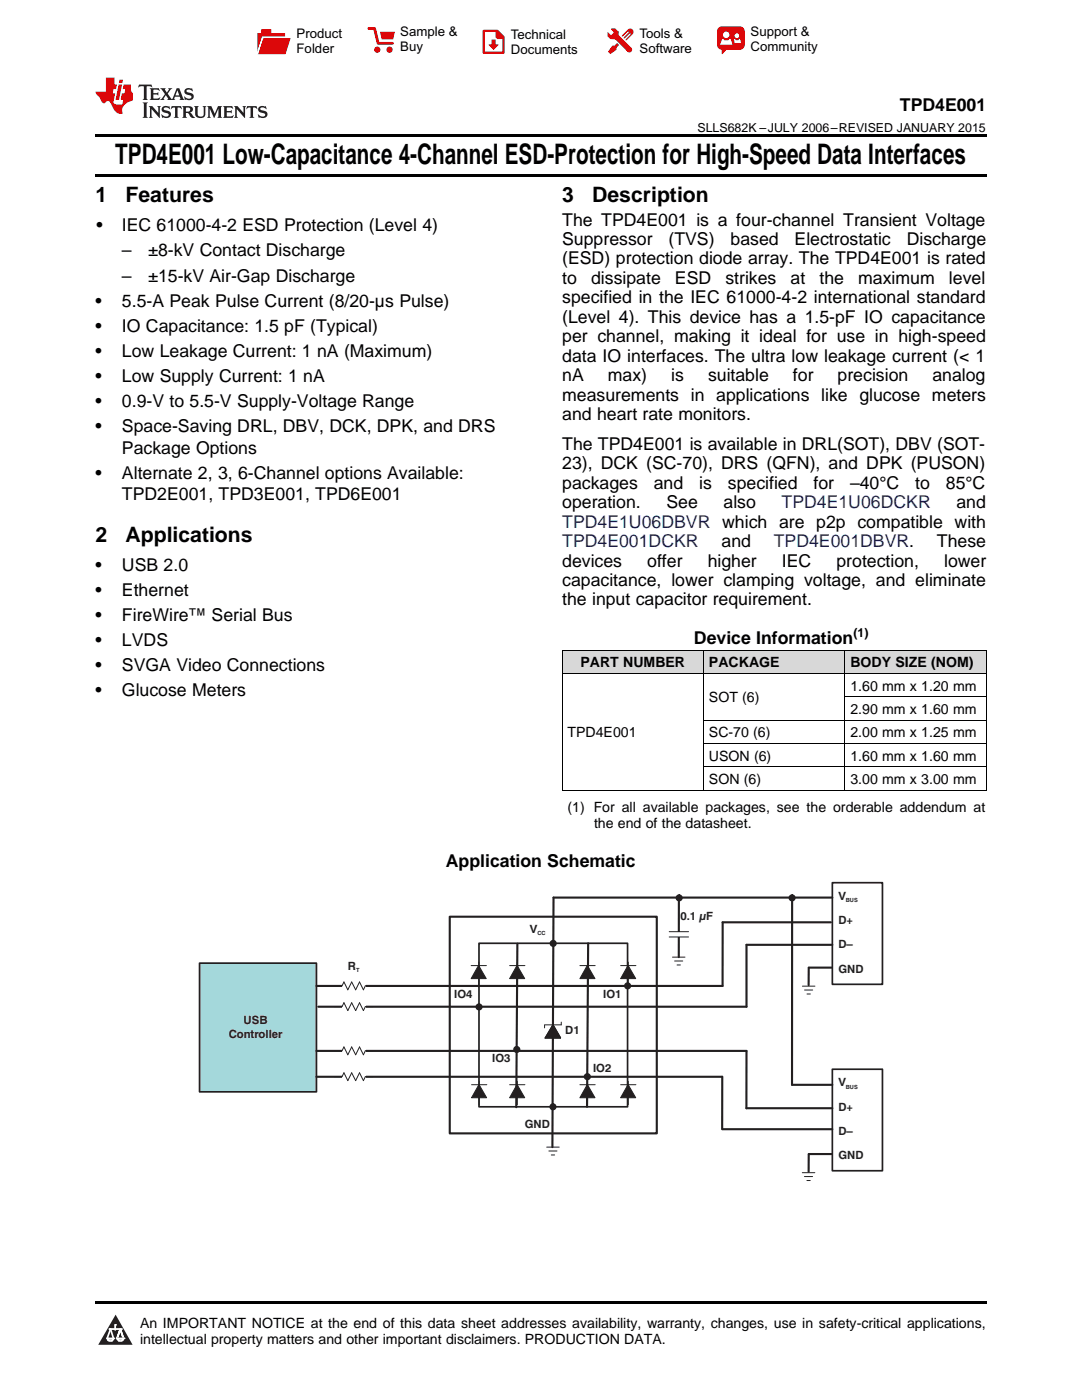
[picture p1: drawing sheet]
<svg xmlns="http://www.w3.org/2000/svg" width="216mm" height="279mm" viewBox="0 0 216 279" stroke-linecap="round" stroke-linejoin="round" font-family="sans-serif">
<g fill="#d8d8d8">
<path d="M112.2 129.8h28.2v4.7h-28.2z"/>
<path d="M140.4 129.8h28.2v4.7h-28.2z"/>
<path d="M168.6 129.8h28.2v4.7h-28.2z"/>
</g>
<path d="M23.1 262.4l3.4 6h-6.9z" fill="#231f20"/>
<path d="M21.4 267.1h1.2l-.3 .5h-.3a.55 .55 0 0 1-.6-.5z" fill-rule="evenodd" fill="#fff"/>
<path d="M21.4 267.1h1.2l-.3 .5h-.3a.55 .55 0 0 1-.6-.5z" fill="none" stroke="#231f20" stroke-width=".34"/>
<path d="M21.4 267.1l1.2 .1-.3 .4h-.5z" fill="none" stroke="#fff" stroke-width=".34"/>
<path d="M23 265.3h.1" fill="none" stroke="#fff" stroke-width=".34"/>
<path d="M23 264.4v.9z" fill="#fff"/>
<path d="M23 264.4v.9z" fill="none" stroke="#fff" stroke-width=".34"/>
<circle cx="23" cy="264.4" r=".17" fill="#fff"/>
<path d="M21.9 265.2h.1" fill="none" stroke="#fff" stroke-width=".34"/>
<path d="M21.9 265.2h2.3z" fill="#fff"/>
<path d="M21.9 265.2h2.3z" fill="none" stroke="#fff" stroke-width=".34"/>
<circle cx="24.2" cy="265.2" r=".17" fill="#fff"/>
<path d="M23.3 267.1h.1" fill="none" stroke="#fff" stroke-width=".34"/>
<path d="M24 265.2l-.7 1.9z" fill="#fff"/>
<path d="M24 265.2l-.7 1.9z" fill="none" stroke="#fff" stroke-width=".34"/>
<path d="M24 265.2l.7 1.9z" fill="#fff"/>
<path d="M24 265.2l.7 1.9z" fill="none" stroke="#fff" stroke-width=".34"/>
<path d="M24.6 267.1h.1" fill="none" stroke="#fff" stroke-width=".34"/>
<circle cx="21.4" cy="267.1" r=".17" fill="#fff"/>
<path d="M22.1 265.2l-.7 1.9z" fill="#fff"/>
<path d="M22.1 265.2l-.7 1.9z" fill="none" stroke="#fff" stroke-width=".34"/>
<path d="M22.1 265.2l.5 1.9z" fill="#fff"/>
<path d="M22.1 265.2l.5 1.9z" fill="none" stroke="#fff" stroke-width=".34"/>
<circle cx="22.6" cy="267.1" r=".17" fill="#fff"/>
<path d="M23.4 267.1h1.3a.65 .65 0 0 1-.7 .5 .65 .65 0 0 1-.6-.5z" fill-rule="evenodd" fill="#fff"/>
<path d="M23.4 267.1h1.3a.65 .65 0 0 1-.7 .5 .65 .65 0 0 1-.6-.5z" fill="none" stroke="#231f20" stroke-width=".34"/>
<path d="M23.4 267.1h1.3l-.4 .5h-.6z" fill="none" stroke="#fff" stroke-width=".34"/>
<path d="M23.3 267.1h.1" fill="none" stroke="#fff" stroke-width=".34"/>
<circle cx="24.7" cy="267.1" r=".17" fill="#fff"/>
<path d="M19 259.7h177.8v.5h-177.8z" fill="#000"/>
<path d="M89.7 182.9h41.4v43.3h-41.4z" fill="none" stroke="#231f20" stroke-width=".42"/>
<path d="M95.6 188.3h29.6v32.6h-29.6z" fill="none" stroke="#231f20" stroke-width=".34"/>
<path d="M39.8 192.2h23.3v25.7h-23.3z" fill-rule="evenodd" fill="#a4d8db"/>
<path d="M39.8 192.2h23.3v25.7h-23.3z" fill="none" stroke="#231f20" stroke-width=".34"/>
<path d="M134.2 191h2.5M134.6 191.8h1.6M135.1 192.6h.7M109.1 228.9h2.5M109.5 229.7h1.6M110 230.5h.7" fill="none" stroke="#231f20" stroke-width=".2"/>
<path d="M110.3 204.4l1.6 2.7h-3.1z" fill="#231f20"/>
<path d="M108.7 204.6v.5M110.3 204.5l1.6 2.7h-3.1zM110.3 203.5v4.1M110.3 204.4l1.6 2.7h-3.1zM112 204v.5h-3.3" fill="none" stroke="#231f20" stroke-width=".2"/>
<path d="M95.6 216.4l1.5 2.7h-3z" fill="#231f20"/>
<path d="M94.1 216.5h3M95.6 216.4l1.5 2.7h-3zM95.6 215.8v4.7" fill="none" stroke="#231f20" stroke-width=".2"/>
<path d="M95.5 192.7l1.5 2.6h-3z" fill="#231f20"/>
<path d="M94 192.7h3.1M95.5 192.7l1.5 2.6h-3zM95.5 192v4.7" fill="none" stroke="#231f20" stroke-width=".2"/>
<path d="M125.3 216.4l1.5 2.7h-3z" fill="#231f20"/>
<path d="M123.8 216.5h3.1M125.3 216.4l1.5 2.7h-3zM125.4 215.8v4.7" fill="none" stroke="#231f20" stroke-width=".2"/>
<path d="M117.2 216.4l1.5 2.7h-3z" fill="#231f20"/>
<path d="M115.7 216.5h3.1M117.2 216.4l1.5 2.7h-3zM117.2 215.8v4.7" fill="none" stroke="#231f20" stroke-width=".2"/>
<path d="M103.2 216.4l1.5 2.7h-3z" fill="#231f20"/>
<path d="M101.7 216.5h3M103.2 216.4l1.5 2.7h-3zM103.2 215.8v4.7" fill="none" stroke="#231f20" stroke-width=".2"/>
<path d="M125.3 192.7l1.5 2.6h-3z" fill="#231f20"/>
<path d="M123.8 192.7h3.1M125.3 192.7l1.5 2.6h-3zM125.4 192v4.7" fill="none" stroke="#231f20" stroke-width=".2"/>
<path d="M117.2 192.7l1.5 2.6h-3z" fill="#231f20"/>
<path d="M115.7 192.7h3.1M117.2 192.7l1.5 2.6h-3zM117.2 192v4.7" fill="none" stroke="#231f20" stroke-width=".2"/>
<path d="M103.2 192.7l1.5 2.6h-3z" fill="#231f20"/>
<path d="M101.7 192.7h3M103.2 192.7l1.5 2.6h-3zM103.2 192v4.7M160.1 196.8h2.5M160.5 197.6h1.7M161 198.4h.7M160.1 234h2.5M160.5 234.8h1.6M161 235.6h.7" fill="none" stroke="#231f20" stroke-width=".2"/>
<g fill="none" stroke="#231f20" stroke-width=".42">
<path d="M135.5 179.2l-.1 11.8M158.1 179.1l-.1 37.4h8.1M166.1 179.1h-55.7l-.2 49.8M103.2 188.3l-.2 32.7M117.4 188.3l-.3 32.6M144.2 184.1h21.6M144.2 184.1v12.7h-81.1M161.4 193.1v3.5M161.4 193.1h4.6M166.1 188.6h-17.1v12.3h-85.5M63.1 214.9h81v10.5M63.1 209.7h85.9"/>
<path d="M149 209.8l-.1 11.4h17.2M144.2 225.4h21.9M165.9 230.3h-4.5v3.5"/>
</g>
<path d="M166.1 176.2h10v20.2h-10zM166.1 213.4h10v20.2h-10z" fill="none" stroke="#231f20" stroke-width=".34"/>
<circle cx="110.3" cy="220.9" r=".57" fill="#231f20"/>
<circle cx="110.3" cy="220.9" r=".57" fill="none" stroke="#231f20" stroke-width=".27"/>
<circle cx="117.2" cy="214.9" r=".58" fill="#231f20"/>
<circle cx="117.2" cy="214.9" r=".58" fill="none" stroke="#231f20" stroke-width=".27"/>
<circle cx="125.2" cy="196.8" r=".57" fill="#231f20"/>
<circle cx="125.2" cy="196.8" r=".57" fill="none" stroke="#231f20" stroke-width=".27"/>
<circle cx="103.1" cy="209.5" r=".58" fill="#231f20"/>
<circle cx="103.1" cy="209.5" r=".58" fill="none" stroke="#231f20" stroke-width=".27"/>
<circle cx="110.4" cy="188.3" r=".57" fill="#231f20"/>
<circle cx="110.4" cy="188.3" r=".57" fill="none" stroke="#231f20" stroke-width=".27"/>
<circle cx="95.6" cy="201" r=".57" fill="#231f20"/>
<circle cx="95.6" cy="201" r=".57" fill="none" stroke="#231f20" stroke-width=".27"/>
<circle cx="117.3" cy="194.4" r=".57" fill="#231f20"/>
<circle cx="117.3" cy="194.4" r=".57" fill="none" stroke="#231f20" stroke-width=".27"/>
<circle cx="135.5" cy="179.2" r=".57" fill="#231f20"/>
<circle cx="135.5" cy="179.2" r=".57" fill="none" stroke="#231f20" stroke-width=".27"/>
<circle cx="158.1" cy="179.2" r=".57" fill="#231f20"/>
<circle cx="158.1" cy="179.2" r=".57" fill="none" stroke="#231f20" stroke-width=".27"/>
<path d="M68.2 196h4.7v1.6h-4.7z" fill-rule="evenodd" fill="#fff"/>
<path d="M66.7 196.7h1.5l.4-.7 .8 1.5 .8-1.5 .8 1.5 .7-1.5 .8 1.5 .4-.8h1.5" fill="none" stroke="#231f20" stroke-width=".2"/>
<path d="M68.2 209h4.7v1.5h-4.7z" fill-rule="evenodd" fill="#fff"/>
<path d="M66.7 209.7h1.5l.4-.8 .8 1.6 .8-1.6 .8 1.6 .7-1.6 .8 1.6 .4-.8h1.5" fill="none" stroke="#231f20" stroke-width=".2"/>
<path d="M68.2 200.2h4.7v1.5h-4.7z" fill-rule="evenodd" fill="#fff"/>
<path d="M66.7 200.9h1.5l.4-.8 .8 1.6 .8-1.6 .8 1.6 .7-1.6 .8 1.6 .4-.8h1.5" fill="none" stroke="#231f20" stroke-width=".2"/>
<path d="M68.2 214.1h4.7v1.6h-4.7z" fill-rule="evenodd" fill="#fff"/>
<path d="M66.7 214.9h1.5l.4-.8 .8 1.6 .8-1.6 .8 1.6 .7-1.6 .8 1.6 .4-.8h1.5" fill="none" stroke="#231f20" stroke-width=".2"/>
<path d="M134.3 185.9h2.2v1h-2.2z" fill-rule="evenodd" fill="#fff"/>
<path d="M133.5 185.9h3.9M133.5 187h3.9" fill="none" stroke="#231f20" stroke-width=".2"/>
<path d="M112.2 134.4h84.6M112.2 129.8h84.6M112.2 129.8v28M140.4 129.8v28M168.6 129.8v28M168.6 139.1h28.2M196.8 129.8v28M112.2 157.7h84.6M140.4 153.1h56.4M140.4 148.4h56.4M140.4 143.7h56.4" fill="none" stroke="#000" stroke-width=".2"/>
<path d="M19 34.8h177.8v.5h-177.8zM19 26.8h177.8v.6h-177.8zM112.2 157.7l.1 .1zM168.5 157.7l.1 .1zM196.7 157.7l.1 .1z" fill="#000"/>
<path d="M27.7 16.9l-.1 .6 .6-.3h.5v.2v2.2l-.2 .4h1l-.2-.4v-2.2v-.2h.5l.6 .3-.2-.6zM29.9 17.6l.2 .4v1.6l-.2 .4h1.9l.1-.6a1.09 1.09 0 0 1-1.3 .1v-.6h.6l.4 .2v-.7l-.2 .2h-.8v-.6l.2-.1a1.01 1.01 0 0 1 1 .3l-.1-.6zM32 17.6l.9 1.2-1 1.2h.9l-.2-.3 .5-.7 .5 .7-.3 .3h1.7l-.2-.3 .1-.4h1l.1 .4-.2 .3h1l-.3-.4-.7-2h-.5l-1 2.2-.8-1.1 .9-1.1h-.9l.2 .2-.4 .7-.4-.7 .2-.2zM35.4 18l.4 1h-.8zM37 17.7a.66 .66 0 0 0-.2 .8 .66 .66 0 0 0 .6 .4l.7 .2 .1 .2a.8 .8 0 0 1-.7 .4 .8 .8 0 0 1-.7-.5l.1 .8 .2-.2a.94 .94 0 0 0 1.1 .1 .94 .94 0 0 0 .4-.9 1.48 1.48 0 0 0-1.3-.6v-.4a1.1 1.1 0 0 1 1.2 .2l-.2-.6-.2 .1-.5-.1zM28.5 20.4l.2 .4v2.3l-.2 .4h1l-.2-.4v-2.3l.2-.4zM29.7 21.2l.2 .4v1.5l-.2 .4h.8l-.3-.4 .1-1.3 1.6 1.8v-2l.2-.4h-.7l.2 .2v1.1l-1.2-1.3zM32.5 21.3a.66 .66 0 0 0-.2 .8 .66 .66 0 0 0 .6 .4l.6 .2 .2 .2a.8 .8 0 0 1-.8 .4 .8 .8 0 0 1-.7-.5l.2 .7 .2-.1a.94 .94 0 0 0 1 .1 .94 .94 0 0 0 .5-1 1.47 1.47 0 0 0-1.3-.6l-.1-.3a1.1 1.1 0 0 1 1.3 .2l-.2-.6-.2 .1-.5-.2zM34.3 21.2l-.2 .6a.64 .64 0 0 1 .8-.3v1.6l-.2 .4h1l-.3-.4 .1-1.6a.66 .66 0 0 1 .8 .3l-.2-.6zM36.3 21.2l.3 .4v1.5l-.3 .4h1l-.2-.2v-.7h.5l.1 .1a.8 .8 0 0 0 1.2 .7l-1-1a.62 .62 0 0 0 .6-.5 .62 .62 0 0 0-.6-.7zM37.1 21.5h.1a.48 .48 0 0 1 .6 0 .48 .48 0 0 1 .1 .6l-.2 .1-.6 .1zM38.7 21.2l.2 .2a2.29 2.29 0 0 0 .4 2 1.05 1.05 0 0 0 1.7-.7v-1.3l.2-.2h-.8l.2 .4v1.1a.61 .61 0 0 1-.6 .6 .61 .61 0 0 1-.6-.6v-1.1l.3-.4zM41.3 21.2l.3 .4v1.5l-.3 .4h.8l-.2-.4v-1.4l.8 1.9 .9-1.9v1.4l-.2 .4h.9l-.2-.4v-1.5l.2-.4h-.8l-.7 1.5-.6-1.5zM44.5 21.2l.2 .4v1.5l-.2 .4h1.9l.2-.6a1.1 1.1 0 0 1-1.4 .2v-.7h.6l.4 .2v-.6l-.2 .1-.8 .1v-.6l.2-.1a1.02 1.02 0 0 1 1.1 .2l-.2-.5zM46.7 21.2l.2 .4v1.5l-.2 .4h.8l-.3-.4 .1-1.3 1.6 1.8v-2l.2-.4h-.7l.2 .2v1.1l-1.2-1.3zM49.3 21.2l-.1 .6a.64 .64 0 0 1 .8-.3v1.6l-.3 .4h1l-.2-.4v-1.6a.66 .66 0 0 1 .8 .3l-.1-.6zM51.7 21.3a.66 .66 0 0 0-.2 .7 .66 .66 0 0 0 .7 .5l.6 .2 .1 .2a.8 .8 0 0 1-.7 .4 .8 .8 0 0 1-.7-.5l.1 .7 .2-.1a.94 .94 0 0 0 1.1 .1 .94 .94 0 0 0 .4-1 1.48 1.48 0 0 0-1.2-.6l-.1-.3a1.1 1.1 0 0 1 1.2 .2l-.2-.6-.1 .1-.6-.2z" fill="#231f20"/>
<path d="M21.1 15.5v2.8h-2v.4l.9 .9a.96 .96 0 0 0 1 1 .59 .59 0 0 1 .5-.4 .59 .59 0 0 1 .5 .3l.4 .8a1.61 1.61 0 0 0 2.1 1.3 1.63 1.63 0 0 1 1.1-2.2l.9-.3v-1.5a1.6 1.6 0 0 1-.4-1.7h-1.4l-.2 .9h.5l-.2 .8h-.5l-.2 1v.3h.5l-.2 .9h-.7a.74 .74 0 0 1-1-.6l.3-1.6h-.5l.2-.8h.5l.1-.9h-.4v-1.4zM23.7 16.9l-.7 3h.8l.6-3zM23.8 15.9l-.1 .7h.7l.2-.7z" fill="#ee1d23"/>
<g fill="#d60000">
<path d="M52.1 5.8h2v.8h2.8v4.2h-5.5v-4.2h.7z" fill-rule="evenodd"/>
<path d="M52.4 7.5h5.6l-1 3.3h-5.6z" fill-rule="evenodd"/>
</g>
<path d="M52.4 7.4h5.7l-.1 .1h-5.5l-1.1 3.3z" fill-rule="evenodd" fill="#fff"/>
<path d="M52.4 7.4h5.7l-.1 .1h-5.5l-1.1 3.3z" fill="none" stroke="#fff" stroke-width=".2"/>
<path d="M73.6 5.7h1.1l.7 2.9h2.9" fill="none" stroke="#d60000" stroke-width=".55"/>
<g fill="#d60000">
<path d="M75.8 6.3h3l-.4 1.6h-2.2z" fill-rule="evenodd"/>
<circle cx="75.3" cy="9.9" r=".62"/>
<circle cx="77.7" cy="9.9" r=".62"/>
</g>
<path d="M96.5 6.2h2.7l1.3 1.2v3.1h-4z" fill="none" stroke="#d60000" stroke-width=".44"/>
<g fill="#d60000">
<path d="M98.1 7.9h.8v1h.5l-.9 1.1-1-1v-.1h.6z" fill-rule="evenodd"/>
<path d="M98.9 6.2h.3l1.3 1.2v.4h-1.3l-.3-.4z" fill-rule="evenodd"/>
<path d="M121.9 5.7h.8l.7 .6 .1 .7 2.5 2.5-.8 .8-2.3-2.3-1.1-.2-.6-.6v-.8l.7 .6 .5-.4v-.2l-.5-.5z" fill-rule="evenodd"/>
<path d="M122.2 9.1h.4l.5-.5 .4 .4-.5 .5v.4l-1.2 .9-.5-.5z" fill-rule="evenodd"/>
<path d="M125.3 5.9a.67 .67 0 0 1 .9 0 .67 .67 0 0 1 0 .9z" fill-rule="evenodd"/>
<path d="M125.3 5.9l.9 .9-1.2 1.2h-.2v-.2l1-.9v-.2h-.2l-.9 1h-.2v-.2l.9-1 .1-.2h-.3l-.9 1h-.2v-.2z" fill-rule="evenodd"/>
<circle cx="125.6" cy="9.9" r=".54"/>
</g>
<path d="M123.3 6.3v.7" fill="none" stroke="#d60000" stroke-width=".2"/>
<g fill="#d60000">
<path d="M143.4 5.5l.6-.2h3.6a.95 .95 0 0 1 1 .9v2.8a.95 .95 0 0 1-1 .9h-3.6a.95 .95 0 0 1-.9-.9v-2.8z" fill-rule="evenodd"/>
<path d="M144 9.9h.9l-.7 .9h-.2z" fill-rule="evenodd"/>
</g>
<g fill="#fff">
<path d="M146.6 8.6h1.3z"/>
<path d="M144.1 7.8h.3l.1 .2h.8l.2-.2h.3l.4 1.1h-2.5z" fill-rule="evenodd"/>
<path d="M146.4 7.8h.3l.1 .2h.5l.2-.2h.2l.2 .8h-1.3z" fill-rule="evenodd"/>
<circle cx="144.9" cy="6.9" r=".65"/>
<circle cx="147" cy="7.1" r=".48"/>
</g>
<text font-size="5.6" x="23" y="32.8">TPD4E001 Low-Capacitance 4-Channel ESD-Protection for High-Speed Data Interfaces</text>
<g font-size="4.2">
<text x="19" y="40.4">1</text>
<text x="25" y="40.4">Features</text>
<text x="112.2" y="40.4">3</text>
<text x="118.2" y="40.4">Description</text>
<text x="19" y="108.2">2</text>
<text x="25" y="108.2">Applications</text>
</g>
<g font-size="3.5">
<text x="179.6" y="22.2">TPD4E001</text>
<text x="19.2" y="46.1">•</text>
<text x="24.3" y="46.1">IEC 61000-4-2 ESD Protection (Level 4)</text>
<text x="112.2" y="45">The TPD4E001 is a four-channel Transient Voltage</text>
<text x="24.3" y="51.2">–</text>
<text x="29.6" y="51.2">±8-kV Contact Discharge</text>
<text x="112.2" y="48.9">Suppressor</text>
<text x="112.2" y="52.8">(ESD) protection diode array. The TPD4E001 is rated</text>
<text x="133.4" y="48.9">(TVS)</text>
<text x="145.8" y="48.9">based</text>
<text x="158.6" y="48.9">Electrostatic</text>
<text x="180.9" y="48.9">Discharge</text>
<text x="24.3" y="56.2">–</text>
<text x="29.6" y="56.2">±15-kV Air-Gap Discharge</text>
<text x="112.2" y="56.7">to</text>
<text x="117.9" y="56.7">dissipate</text>
<text x="134.7" y="56.7">ESD</text>
<text x="144.8" y="56.7">strikes</text>
<text x="157.8" y="56.7">at</text>
<text x="163.5" y="56.7">the</text>
<text x="171.2" y="56.7">maximum</text>
<text x="189.4" y="56.7">level</text>
<text x="19" y="61.2">•</text>
<text x="24.3" y="61.2">5.5-A Peak Pulse Current (8/20-µs Pulse)</text>
<text x="112.2" y="60.5">specified in the IEC 61000-4-2 international standard</text>
<text x="112.2" y="64.4">(Level 4). This device has a 1.5-pF IO capacitance</text>
<text x="19" y="66.3">•</text>
<text x="19" y="71.3">•</text>
<text x="24.3" y="66.3">IO Capacitance: 1.5 pF (Typical)</text>
<text x="24.3" y="71.3">Low Leakage Current: 1 nA (Maximum)</text>
<text x="112.2" y="68.3">per channel, making it ideal for use in high-speed</text>
<text x="19" y="76.3">•</text>
<text x="24.3" y="76.3">Low Supply Current: 1 nA</text>
<text x="112.2" y="72.2">data IO interfaces. The ultra low leakage current (&lt; 1</text>
<text x="112.2" y="76.1">nA</text>
<text x="121.3" y="76.1">max)</text>
<text x="133.9" y="76.1">is</text>
<text x="141.3" y="76.1">suitable</text>
<text x="158.2" y="76.1">for</text>
<text x="167.1" y="76.1">precision</text>
<text x="186" y="76.1">analog</text>
<text x="19" y="81.3">•</text>
<text x="24.3" y="81.3">0.9-V to 5.5-V Supply-Voltage Range</text>
<text x="112.2" y="79.9">measurements in applications like glucose meters</text>
<text x="112.2" y="83.8">and heart rate monitors.</text>
<text x="19" y="86.3">•</text>
<text x="24.3" y="86.3">Space-Saving DRL, DBV, DCK, DPK, and DRS</text>
<text x="112.2" y="89.8">The TPD4E001 is available in DRL(SOT), DBV (SOT-</text>
<text x="19" y="95.5">•</text>
<text x="24.3" y="90.5">Package Options</text>
<text x="24.3" y="95.5">Alternate 2, 3, 6-Channel options Available:</text>
<text x="112.2" y="93.7">23), DCK (SC-70), DRS (QFN), and DPK (PUSON)</text>
<text x="24.3" y="99.8">TPD2E001, TPD3E001, TPD6E001</text>
<text x="112.2" y="97.5">packages</text>
<text x="112.2" y="101.4">operation.</text>
<text x="130.5" y="97.5">and</text>
<text x="133" y="101.4">See</text>
<text x="139.5" y="97.5">is</text>
<text x="144.4" y="101.4">also</text>
<text x="145.2" y="97.5">specified</text>
<text x="162.3" y="97.5">for</text>
<text x="169.6" y="97.5">–40°C</text>
<text x="182.6" y="97.5">to</text>
<text x="188.8" y="97.5">85°C</text>
<text x="190.9" y="101.4">and</text>
<text x="19" y="113.9">•</text>
<text x="24.3" y="113.9">USB 2.0</text>
<text x="112.2" y="113.1">devices</text>
<text x="129.2" y="113.1">offer</text>
<text x="141.2" y="113.1">higher</text>
<text x="144" y="109.2">and</text>
<text x="156" y="113.1">IEC</text>
<text x="166.9" y="113.1">protection,</text>
<text x="187" y="109.2">These</text>
<text x="188.4" y="113.1">lower</text>
<text x="19" y="118.9">•</text>
<text x="24.3" y="118.9">Ethernet</text>
<text x="112.2" y="116.9">capacitance, lower clamping voltage, and eliminate</text>
<text x="19" y="123.9">•</text>
<text x="24.3" y="123.9">FireWire™ Serial Bus</text>
<text x="112.2" y="120.8">the input capacitor requirement.</text>
<text x="19" y="128.9">•</text>
<text x="24.3" y="128.9">LVDS</text>
<text x="138.5" y="128.6">Device Information</text>
<text x="19" y="133.9">•</text>
<text x="24.3" y="133.9">SVGA Video Connections</text>
<text x="19" y="139">•</text>
<text x="24.3" y="139">Glucose Meters</text>
<text x="89" y="172.9">Application Schematic</text>
</g>
<g font-size="3.5" fill="#0000c8">
<text x="156" y="101.4">TPD4E1U06DCKR</text>
<text x="112.2" y="105.3">TPD4E1U06DBVR which are p2p compatible with</text>
<text x="112.2" y="109.2">TPD4E001DCKR</text>
<text x="154.4" y="109.2">TPD4E001DBVR.</text>
</g>
<g font-size="2.8">
<text x="115.8" y="133.2">PART NUMBER</text>
<text x="141.5" y="133.2">PACKAGE</text>
<text x="169.7" y="133.2">BODY SIZE (NOM)</text>
<text x="169.7" y="137.9">1.60 mm x 1.20 mm</text>
<text x="141.5" y="140.2">SOT (6)</text>
<text x="169.7" y="142.5">2.90 mm x 1.60 mm</text>
<text x="113.2" y="147.2">TPD4E001</text>
<text x="141.5" y="147.2">SC-70 (6)</text>
<text x="169.7" y="147.2">2.00 mm x 1.25 mm</text>
<text x="141.5" y="151.8">USON (6)</text>
<text x="169.7" y="151.8">1.60 mm x 1.60 mm</text>
<text x="113.2" y="162">(1) For all available packages, see the orderable addendum at</text>
<text x="141.5" y="156.5">SON (6)</text>
<text x="169.7" y="156.5">3.00 mm x 3.00 mm</text>
<text x="118.5" y="165.2">the end of the datasheet.</text>
<text x="27.9" y="265">An IMPORTANT NOTICE at the end of this data sheet addresses availability, warranty, changes, use in safety-critical applications,</text>
<text x="27.9" y="268.2">intellectual property matters and other important disclaimers. PRODUCTION DATA.</text>
</g>
<g font-size="2.6">
<text x="59.2" y="7.6">Product</text>
<text x="59.2" y="10.6">Folder</text>
<text x="79.9" y="7.3">Sample &amp;</text>
<text x="79.9" y="10.2">Buy</text>
<text x="101.9" y="7.8">Technical</text>
<text x="101.9" y="10.8">Documents</text>
<text x="127.6" y="7.6">Tools &amp;</text>
<text x="127.6" y="10.6">Software</text>
<text x="149.8" y="7.2">Support &amp;</text>
<text x="149.8" y="10.2">Community</text>
</g>
<g font-size="2.5">
<text x="139.2" y="26.3">SLLS682K –JULY 2006–REVISED JANUARY 2015</text>
<text x="170.3" y="127.1">(1)</text>
</g>
<g font-size="2.3" fill="#231f20">
<text x="167.3" y="179.6">V</text>
<text x="135.8" y="183.7">0.1 µF</text>
<text x="167.3" y="184.4">D+</text>
<text x="105.7" y="186.1">V</text>
<text x="167.3" y="189.2">D–</text>
<text x="69.4" y="193.6">R</text>
<text x="167.3" y="194.1">GND</text>
<text x="90.6" y="199.1">IO4</text>
<text x="120.4" y="199.1">IO1</text>
<text x="45.6" y="207.1">Controller</text>
<text x="48.6" y="204.4">USB</text>
<text x="112.8" y="206.3">D1</text>
<text x="98.2" y="211.9">IO3</text>
<text x="118.4" y="214">IO2</text>
<text x="167.3" y="216.8">V</text>
<text x="167.3" y="221.6">D+</text>
<text x="104.7" y="225.2">GND</text>
<text x="167.3" y="226.5">D–</text>
<text x="167.3" y="231.3">GND</text>
</g>
<g font-size="1.1" fill="#231f20">
<text x="168.8" y="180">BUS</text>
<text x="107.2" y="186.6">CC</text>
<text x="71" y="194">T</text>
<text x="168.8" y="217.3">BUS</text>
</g>
</svg>
